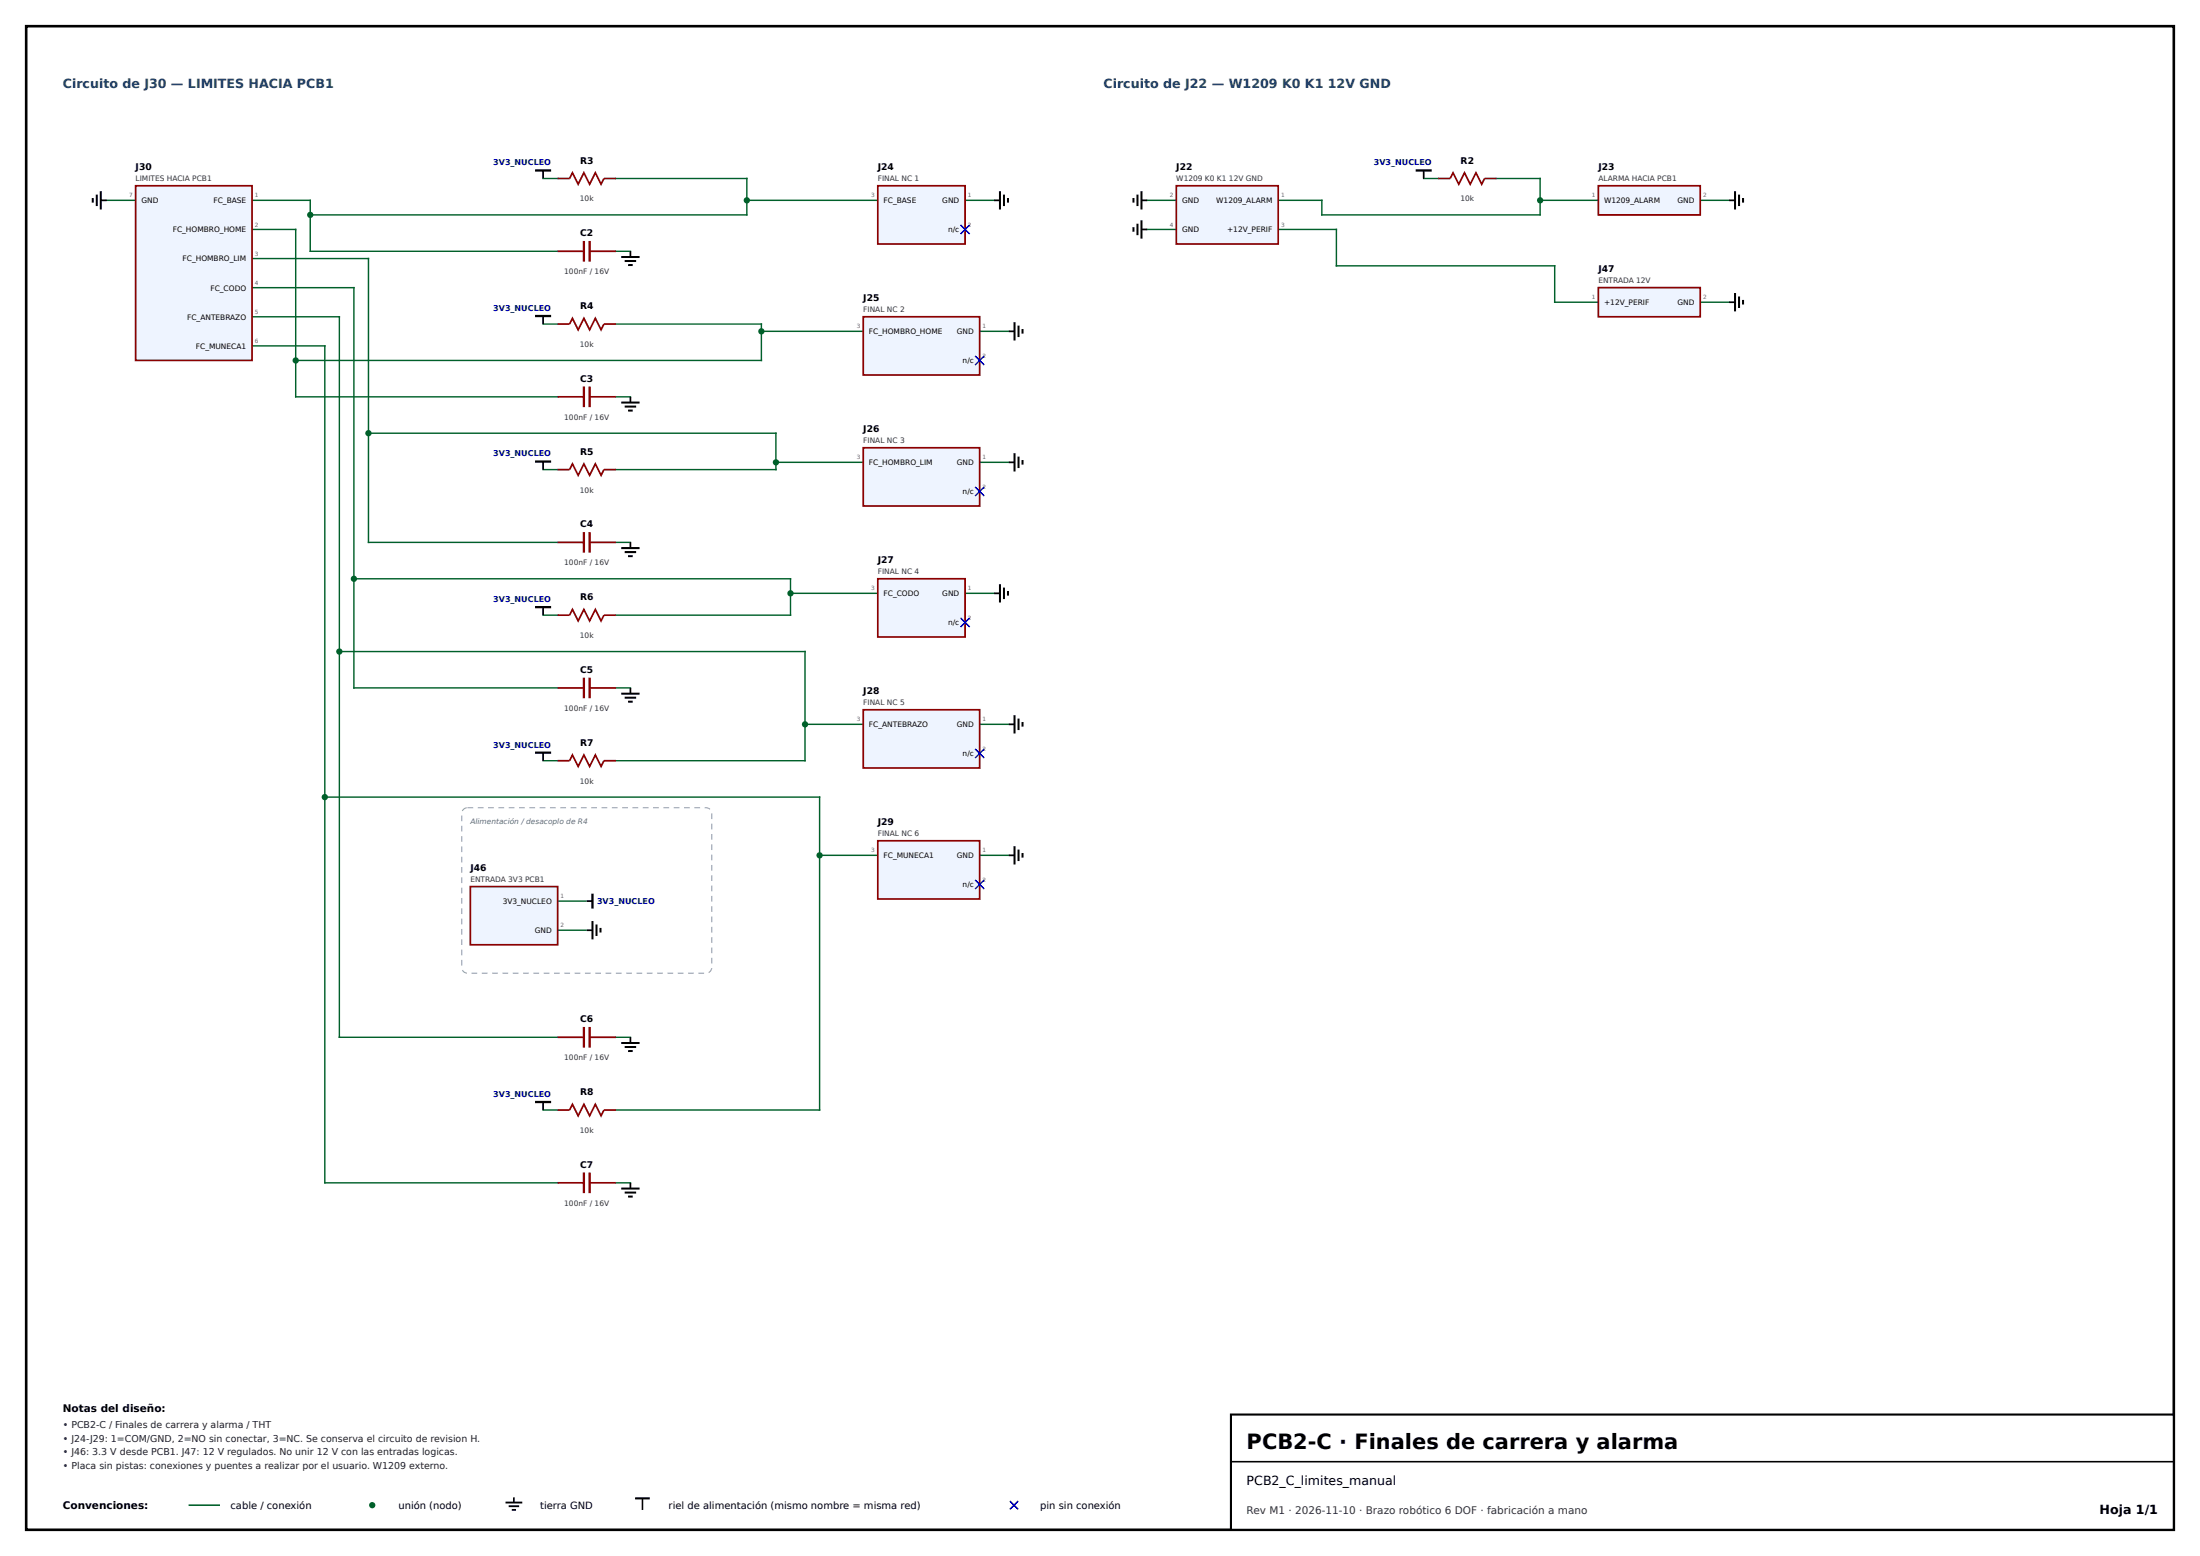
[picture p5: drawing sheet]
<svg xmlns="http://www.w3.org/2000/svg" width="420mm" height="297mm" viewBox="0 0 420 297" stroke-linecap="round" stroke-linejoin="round" font-family="sans-serif">
<g fill="none" stroke="#00602a" stroke-width=".27">
<path d="M20.3 38.2h5.6M48.1 38.2h11.1v9.8h47.3M103.7 34.1h2.8M117.6 34.1h25v6.9h-83.4M142.6 38.2h25M184.3 38.2h5.5M48.1 43.8h8.4v31.9h50M48.1 49.4h22.2v54.1h36.2M48.1 54.9h19.5v76.4h38.9M117.6 48h2.8M48.1 60.5h16.7v137.5h41.7M48.1 66h13.9v159.8h44.5"/>
<path d="M103.7 61.9h2.8M117.6 61.9h27.8v6.9h-88.9M117.6 75.7h2.8M145.4 63.2h19.4M187 63.2h5.6M70.3 82.7h77.8v6.9h-30.5M103.7 89.6h2.8M148.1 88.2h16.7M187 88.2h5.6M67.6 110.5h83.3v6.9h-33.3M103.7 117.4h2.8M117.6 103.5h2.8"/>
<path d="M150.9 113.3h16.7M184.3 113.3h5.5M64.8 124.4h88.9v20.8h-36.1M117.6 131.3h2.8M153.7 138.3h11.1M187 138.3h5.6M62 152.1h94.5v59.8h-38.9M103.7 145.2h2.8M156.5 163.3h11.1M187 163.3h5.6M117.6 198h2.8M103.7 211.9h2.8"/>
<path d="M117.6 225.8h2.8"/>
</g>
<g fill="#00602a">
<circle cx="150.9" cy="113.3" r=".6"/>
<circle cx="70.3" cy="82.7" r=".6"/>
<circle cx="59.2" cy="41" r=".6"/>
<circle cx="148.1" cy="88.2" r=".6"/>
<circle cx="156.5" cy="163.3" r=".6"/>
<circle cx="62" cy="152.1" r=".6"/>
<circle cx="153.7" cy="138.3" r=".6"/>
<circle cx="56.5" cy="68.8" r=".6"/>
<circle cx="142.6" cy="38.2" r=".6"/>
<circle cx="67.6" cy="110.5" r=".6"/>
<circle cx="64.8" cy="124.4" r=".6"/>
<circle cx="145.4" cy="63.2" r=".6"/>
</g>
<path d="M167.6 35.5h16.7v11.1h-16.7z" fill="#eef4ff" stroke="#8b0000" stroke-width=".33"/>
<path d="M106.5 48h5M112.6 48h5" fill="none" stroke="#8b0000" stroke-width=".33"/>
<path d="M111.5 46v3.9M112.6 46v3.9" fill="none" stroke="#8b0000" stroke-width=".44"/>
<g fill="#eef4ff" stroke="#8b0000" stroke-width=".33">
<path d="M25.9 35.5h22.2v33.3h-22.2z"/>
<path d="M167.6 160.5h19.4v11.1h-19.4z"/>
</g>
<path d="M106.5 61.9h2.2l.6-1.1 1.1 2.1 1.1-2.1 1.1 2.1 1.1-2.1 1.1 2.1 .5-1h2.3M106.5 145.2h2.2l.6-1.1 1.1 2.2 1.1-2.2 1.1 2.2 1.1-2.2 1.1 2.2 .5-1.1h2.3" fill="none" stroke="#8b0000" stroke-width=".33"/>
<path d="M164.8 85.5h22.2v11.1h-22.2z" fill="#eef4ff" stroke="#8b0000" stroke-width=".33"/>
<path d="M106.5 75.7h5M112.6 75.7h5M106.5 103.5h5M112.6 103.5h5M106.5 225.8h5M112.6 225.8h5" fill="none" stroke="#8b0000" stroke-width=".33"/>
<path d="M111.5 73.8v3.9M112.6 73.8v3.9M111.5 101.6v3.9M112.6 101.6v3.9M111.5 223.8v3.9M112.6 223.8v3.9" fill="none" stroke="#8b0000" stroke-width=".44"/>
<path d="M167.6 110.5h16.7v11.1h-16.7z" fill="#eef4ff" stroke="#8b0000" stroke-width=".33"/>
<path d="M106.5 131.3h5M112.6 131.3h5M106.5 198h5M112.6 198h5" fill="none" stroke="#8b0000" stroke-width=".33"/>
<path d="M111.5 129.3v4M112.6 129.3v4M111.5 196v4M112.6 196v4" fill="none" stroke="#8b0000" stroke-width=".44"/>
<path d="M164.8 135.5h22.2v11.1h-22.2z" fill="#eef4ff" stroke="#8b0000" stroke-width=".33"/>
<path d="M106.5 117.4h2.2l.6-1.1 1.1 2.2 1.1-2.2 1.1 2.2 1.1-2.2 1.1 2.2 .5-1.1h2.3" fill="none" stroke="#8b0000" stroke-width=".33"/>
<path d="M164.8 60.5h22.2v11.1h-22.2z" fill="#eef4ff" stroke="#8b0000" stroke-width=".33"/>
<path d="M106.5 34.1h2.2l.6-1.1 1.1 2.2 1.1-2.2 1.1 2.2 1.1-2.2 1.1 2.2 .5-1.1h2.3M106.5 89.6h2.2l.6-1.1 1.1 2.2 1.1-2.2 1.1 2.2 1.1-2.2 1.1 2.2 .5-1.1h2.3M106.5 211.9h2.2l.6-1.1 1.1 2.2 1.1-2.2 1.1 2.2 1.1-2.2 1.1 2.2 .5-1.1h2.3" fill="none" stroke="#8b0000" stroke-width=".33"/>
<path d="M88.4 154.6l.5-.4h.3h45.6a1.09 1.09 0 0 1 1.1 1.1v29.4a1.09 1.09 0 0 1-1.1 1.1h-45.6a1.09 1.09 0 0 1-1-1.1v-29.4z" fill="none" stroke="#9aa7b8" stroke-width=".22" stroke-dasharray="1.1 .9" stroke-linecap="butt"/>
<path d="M106.5 172h5.5M106.5 177.6h5.5" fill="none" stroke="#00602a" stroke-width=".27"/>
<path d="M89.8 169.2h16.7v11.1h-16.7z" fill="#eef4ff" stroke="#8b0000" stroke-width=".33"/>
<g fill="none" stroke="#000" stroke-width=".33">
<path d="M19.2 38.2h1.1M103.7 32.5v1.6M189.8 38.2h1.1M120.4 48v1.1M103.7 60.3v1.6M120.4 75.7v1.1M192.6 63.2h1.1M103.7 88.1v1.5M192.6 88.2h1.1M103.7 115.9v1.5M120.4 103.5v1.1M189.8 113.3h1.1"/>
<path d="M120.4 131.3v1.1M192.6 138.3h1.1M103.7 143.7v1.5M112 172h1.1M112 177.6h1.1M192.6 163.3h1.1M120.4 198v1.1M103.7 210.3v1.6M120.4 225.8v1.1"/>
</g>
<path d="M102.2 32.5h3M102.2 60.3h3M102.2 88.1h3M102.2 115.9h3M102.2 143.7h3M113.1 170.6v2.8M102.2 210.3h3" fill="none" stroke="#000" stroke-width=".44"/>
<g fill="none" stroke="#000" stroke-width=".38">
<path d="M17.7 37.8v.9M18.5 37.1v2.2M19.2 36.5v3.5M190.9 36.5v3.5M191.7 37.1v2.2M192.4 37.8v.9M118.6 49.1h3.5M119.3 49.8h2.1M119.9 50.6h.9M118.6 76.8h3.5M119.3 77.6h2.1M119.9 78.4h.9"/>
<path d="M193.7 61.5v3.5M194.4 62.1v2.2M195.2 62.8v.9M193.7 86.5v3.5M194.4 87.2v2.1M195.2 87.8v.9M118.6 104.6h3.5M119.3 105.4h2.1M119.9 106.2h.9M190.9 111.5v3.5M191.7 112.2v2.1M192.4 112.8v.9"/>
<path d="M118.6 132.4h3.5M119.3 133.2h2.1M119.9 133.9h.9M193.7 136.5v3.5M194.4 137.2v2.2M195.2 137.8v.9M113.1 175.8v3.5M113.9 176.5v2.2M114.6 177.1v.9M193.7 161.5v3.5M194.4 162.2v2.2M195.2 162.8v.9"/>
<path d="M118.6 199.1h3.5M119.3 199.8h2.1M119.9 200.6h.9M118.6 226.9h3.5M119.3 227.6h2.1M119.9 228.4h.9"/>
</g>
<g fill="#000" stroke="#00c" stroke-width=".27">
<path d="M183.4 42.9l1.7 1.8zM183.4 44.7l1.7-1.8z"/>
<path d="M186.2 67.9l1.7 1.8zM186.2 69.7l1.7-1.8z"/>
<path d="M186.2 92.9l1.7 1.8zM187.9 92.9l-1.7 1.8z"/>
<path d="M183.4 117.9l1.7 1.8zM183.4 119.7l1.7-1.8z"/>
<path d="M186.2 142.9l1.7 1.8zM186.2 144.7l1.7-1.8z"/>
<path d="M186.2 167.9l1.7 1.8zM186.2 169.7l1.7-1.8z"/>
</g>
<path d="M219 38.2h5.6M271.8 34.1h2.8M285.7 34.1h8.3v6.9h-41.6v-2.8h-8.4M294 38.2h11.1M324.6 38.2h5.5M219 43.8h5.6M244 43.8h11.1v6.9h41.7v7h8.3M324.6 57.7h5.5" fill="none" stroke="#00602a" stroke-width=".27"/>
<circle cx="294" cy="38.2" r=".6" fill="#00602a"/>
<path d="M224.6 35.5h19.4v11.1h-19.4z" fill="#eef4ff" stroke="#8b0000" stroke-width=".33"/>
<path d="M274.6 34.1h2.3l.5-1.1 1.1 2.2 1.1-2.2 1.1 2.2 1.1-2.2 1.1 2.2 .5-1.1h2.3" fill="none" stroke="#8b0000" stroke-width=".33"/>
<g fill="#eef4ff" stroke="#8b0000" stroke-width=".33">
<path d="M305.1 54.9h19.5v5.6h-19.5z"/>
<path d="M305.1 35.5h19.5v5.5h-19.5z"/>
</g>
<path d="M217.9 38.2h1.1M271.8 32.5v1.6M330.1 38.2h1.1M217.9 43.8h1.1M330.1 57.7h1.1" fill="none" stroke="#000" stroke-width=".33"/>
<path d="M216.4 37.8v.9M217.2 37.1v2.2M217.9 36.5v3.5M331.2 36.5v3.5M332 37.1v2.2M332.8 37.8v.9M216.4 43.4v.8M217.2 42.7v2.2M217.9 42v3.5M331.2 55.9v3.5M332 56.6v2.2M332.8 57.2v.9" fill="none" stroke="#000" stroke-width=".38"/>
<path d="M270.3 32.5h3" fill="none" stroke="#000" stroke-width=".44"/>
<path d="M5 5h410v287h-410z" fill="none" stroke="#000" stroke-width=".5"/>
<path d="M235 270h180v22h-180z" fill="#fff" stroke="#000" stroke-width=".4"/>
<path d="M235 279h180" fill="none" stroke="#000" stroke-width=".3"/>
<path d="M36 287.3h6" fill="none" stroke="#00602a" stroke-width=".3"/>
<circle cx="71.1" cy="287.3" r=".6" fill="#00602a"/>
<path d="M98.1 285.8v1M122.7 286v2.2" fill="none" stroke="#000" stroke-width=".3"/>
<path d="M96.5 286.8h3.2M97.1 287.5h2M97.7 288.2h.8" fill="none" stroke="#000" stroke-width=".35"/>
<path d="M121.3 286h2.8" fill="none" stroke="#000" stroke-width=".4"/>
<path d="M192.8 286.5l1.6 1.6zM192.8 288.1l1.6-1.6z" fill="#000" stroke="#00c" stroke-width=".3"/>
<text font-size="4" x="238" y="276.5">PCB2-C · Finales de carrera y alarma</text>
<g font-size="2.4" fill="#1a3d6d">
<text x="12" y="16.7">Circuito de J30 — LIMITES HACIA PCB1</text>
<text x="210.7" y="16.7">Circuito de J22 — W1209 K0 K1 12V GND</text>
</g>
<g font-size="2.4">
<text x="238" y="283.5">PCB2_C_limites_manual</text>
<text x="400.8" y="289">Hoja 1/1</text>
</g>
<g font-size="2">
<text x="12" y="269.6">Notas del diseño:</text>
<text x="12" y="288">Convenciones:</text>
</g>
<text font-size="2" fill="#333" x="238" y="289">Rev M1 · 2026-11-10 · Brazo robótico 6 DOF · fabricación a mano</text>
<g font-size="1.9">
<text x="44" y="288">cable / conexión</text>
<text x="76.1" y="288">unión (nodo)</text>
<text x="103.1" y="288">tierra GND</text>
<text x="127.7" y="288">riel de alimentación (mismo nombre = misma red)</text>
<text x="198.6" y="288">pin sin conexión</text>
</g>
<g font-size="1.8" fill="#222">
<text x="12" y="272.6">• PCB2-C / Finales de carrera y alarma / THT</text>
<text x="12" y="275.2">• J24-J29: 1=COM/GND, 2=NO sin conectar, 3=NC. Se conserva el circuito de revision H.</text>
<text x="12" y="277.8">• J46: 3.3 V desde PCB1. J47: 12 V regulados. No unir 12 V con las entradas logicas.</text>
<text x="12" y="280.4">• Placa sin pistas: conexiones y puentes a realizar por el usuario. W1209 externo.</text>
</g>
<g font-size="1.7">
<text x="25.9" y="32.4">J30</text>
<text x="110.7" y="31.2">R3</text>
<text x="167.6" y="32.4">J24</text>
<text x="224.6" y="32.4">J22</text>
<text x="278.9" y="31.2">R2</text>
<text x="305.1" y="32.4">J23</text>
<text x="110.8" y="45.1">C2</text>
<text x="305.1" y="51.9">J47</text>
<text x="110.7" y="59">R4</text>
<text x="164.8" y="57.4">J25</text>
<text x="110.8" y="72.9">C3</text>
<text x="164.8" y="82.4">J26</text>
<text x="110.7" y="86.8">R5</text>
<text x="110.8" y="100.7">C4</text>
<text x="167.6" y="107.5">J27</text>
<text x="110.7" y="114.6">R6</text>
<text x="110.8" y="128.5">C5</text>
<text x="164.8" y="132.5">J28</text>
<text x="110.7" y="142.4">R7</text>
<text x="167.6" y="157.5">J29</text>
<text x="89.8" y="166.2">J46</text>
<text x="110.8" y="195.1">C6</text>
<text x="110.7" y="209">R8</text>
<text x="110.8" y="222.9">C7</text>
</g>
<g font-size="1.5" fill="#00008b">
<text x="94.2" y="31.6">3V3_NUCLEO</text>
<text x="262.3" y="31.6">3V3_NUCLEO</text>
<text x="94.2" y="59.3">3V3_NUCLEO</text>
<text x="94.2" y="87.1">3V3_NUCLEO</text>
<text x="94.2" y="114.9">3V3_NUCLEO</text>
<text x="94.2" y="142.7">3V3_NUCLEO</text>
<text x="114" y="172.5">3V3_NUCLEO</text>
<text x="94.2" y="209.4">3V3_NUCLEO</text>
</g>
<g font-size="1.4" fill="#333">
<text x="25.9" y="34.6">LIMITES HACIA PCB1</text>
<text x="167.6" y="34.6">FINAL NC 1</text>
<text x="224.6" y="34.6">W1209 K0 K1 12V GND</text>
<text x="305.1" y="34.6">ALARMA HACIA PCB1</text>
<text x="110.7" y="38.4">10k</text>
<text x="278.8" y="38.4">10k</text>
<text x="107.7" y="52.3">100nF / 16V</text>
<text x="164.8" y="59.6">FINAL NC 2</text>
<text x="305.1" y="54">ENTRADA 12V</text>
<text x="110.7" y="66.2">10k</text>
<text x="107.7" y="80.1">100nF / 16V</text>
<text x="164.8" y="84.6">FINAL NC 3</text>
<text x="110.7" y="94">10k</text>
<text x="107.7" y="107.9">100nF / 16V</text>
<text x="167.6" y="109.6">FINAL NC 4</text>
<text x="110.7" y="121.8">10k</text>
<text x="107.7" y="135.7">100nF / 16V</text>
<text x="164.8" y="134.6">FINAL NC 5</text>
<text x="110.7" y="149.6">10k</text>
<text x="167.6" y="159.6">FINAL NC 6</text>
<text x="89.8" y="168.3">ENTRADA 3V3 PCB1</text>
<text x="107.7" y="202.4">100nF / 16V</text>
<text x="110.7" y="216.3">10k</text>
<text x="107.7" y="230.1">100nF / 16V</text>
</g>
<g font-size="1.4">
<text x="27" y="38.8">GND</text>
<text x="40.8" y="38.8">FC_BASE</text>
<text x="168.7" y="38.8">FC_BASE</text>
<text x="179.9" y="38.8">GND</text>
<text x="225.7" y="38.8">GND</text>
<text x="232.2" y="38.8">W1209_ALARM</text>
<text x="306.2" y="38.8">W1209_ALARM</text>
<text x="320.2" y="38.8">GND</text>
<text x="33" y="44.3">FC_HOMBRO_HOME</text>
<text x="181" y="44.3">n/c</text>
<text x="225.7" y="44.3">GND</text>
<text x="234.3" y="44.3">+12V_PERIF</text>
<text x="34.9" y="49.9">FC_HOMBRO_LIM</text>
<text x="40.2" y="55.5">FC_CODO</text>
<text x="306.2" y="58.2">+12V_PERIF</text>
<text x="320.2" y="58.2">GND</text>
<text x="35.7" y="61">FC_ANTEBRAZO</text>
<text x="165.9" y="63.8">FC_HOMBRO_HOME</text>
<text x="182.7" y="63.8">GND</text>
<text x="37.4" y="66.6">FC_MUNECA1</text>
<text x="183.8" y="69.3">n/c</text>
<text x="165.9" y="88.8">FC_HOMBRO_LIM</text>
<text x="182.7" y="88.8">GND</text>
<text x="183.8" y="94.4">n/c</text>
<text x="168.7" y="113.8">FC_CODO</text>
<text x="179.9" y="113.8">GND</text>
<text x="181" y="119.4">n/c</text>
<text x="165.9" y="138.8">FC_ANTEBRAZO</text>
<text x="182.7" y="138.8">GND</text>
<text x="183.8" y="144.4">n/c</text>
<text x="168.7" y="163.8">FC_MUNECA1</text>
<text x="182.7" y="163.8">GND</text>
<text x="96" y="172.5">3V3_NUCLEO</text>
<text x="183.8" y="169.4">n/c</text>
<text x="102.1" y="178.1">GND</text>
</g>
<text font-size="1.4" fill="#5a6b80" x="89.8" y="157.3">Alimentación / desacoplo de R4</text>
<g font-size="1.1" fill="#666">
<text x="24.6" y="37.7">7</text>
<text x="48.7" y="37.7">1</text>
<text x="166.3" y="37.7">3</text>
<text x="184.8" y="37.7">1</text>
<text x="223.3" y="37.7">2</text>
<text x="244.6" y="37.7">1</text>
<text x="303.9" y="37.7">1</text>
<text x="325.1" y="37.7">2</text>
<text x="48.7" y="43.2">2</text>
<text x="184.8" y="43.2">2</text>
<text x="223.3" y="43.2">4</text>
<text x="244.6" y="43.2">3</text>
<text x="48.7" y="48.8">3</text>
<text x="48.7" y="54.4">4</text>
<text x="48.7" y="59.9">5</text>
<text x="303.9" y="57.1">1</text>
<text x="325.1" y="57.1">2</text>
<text x="48.7" y="65.5">6</text>
<text x="163.6" y="62.7">3</text>
<text x="187.6" y="62.7">1</text>
<text x="187.6" y="68.3">2</text>
<text x="163.6" y="87.7">3</text>
<text x="187.6" y="87.7">1</text>
<text x="187.6" y="93.3">2</text>
<text x="166.3" y="112.7">3</text>
<text x="184.8" y="112.7">1</text>
<text x="184.8" y="118.3">2</text>
<text x="163.6" y="137.7">3</text>
<text x="187.6" y="137.7">1</text>
<text x="187.6" y="143.3">2</text>
<text x="166.3" y="162.7">3</text>
<text x="187.6" y="162.7">1</text>
<text x="107" y="171.5">1</text>
<text x="187.6" y="168.3">2</text>
<text x="107" y="177">2</text>
</g>
</svg>
